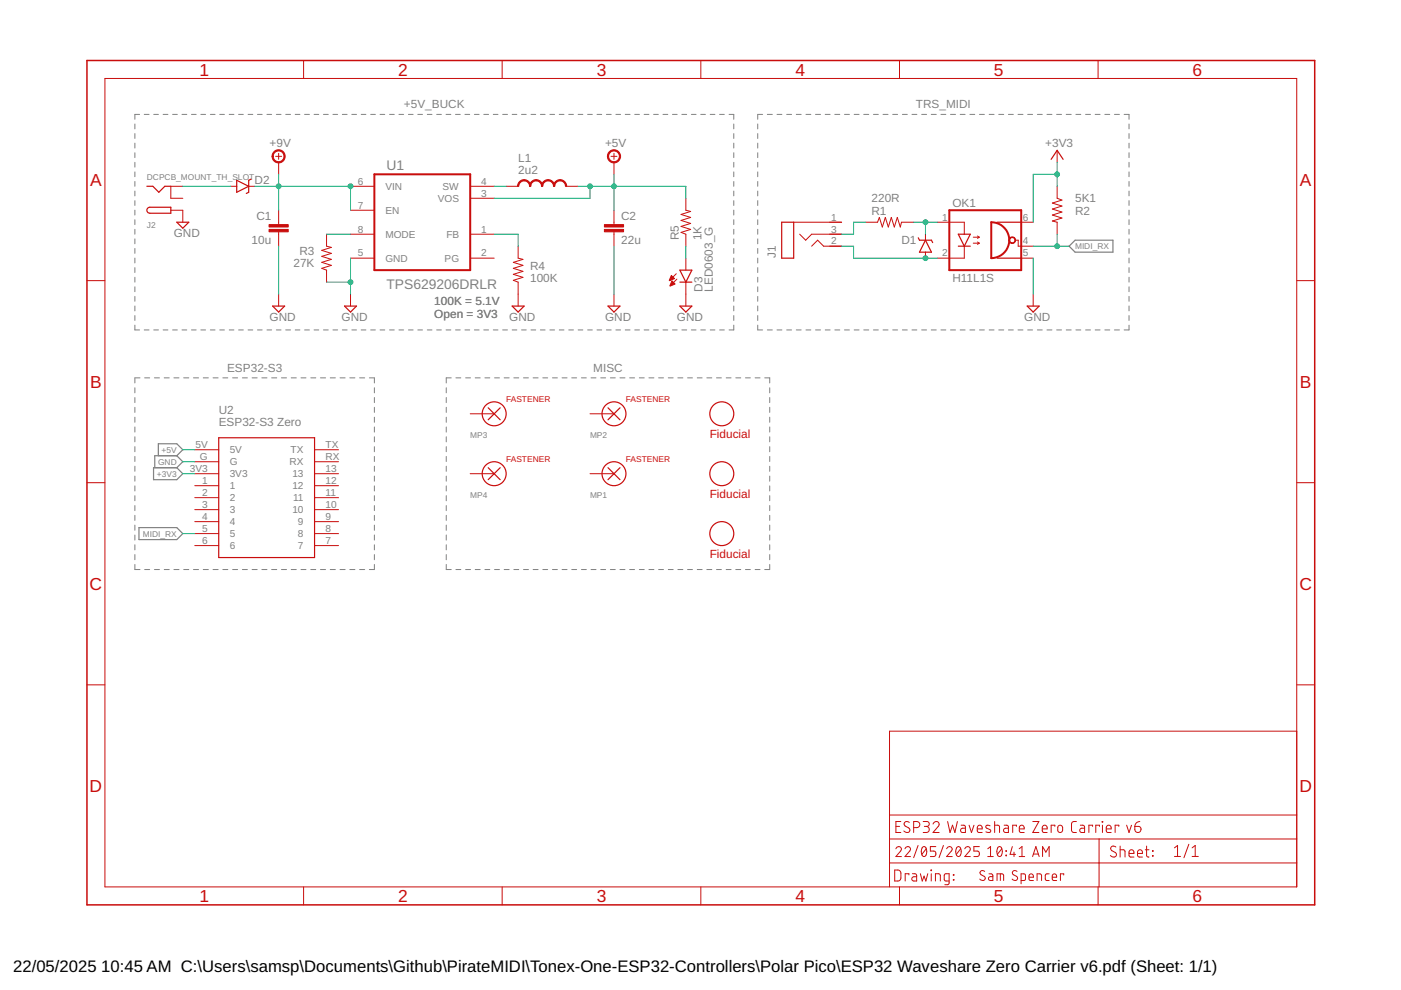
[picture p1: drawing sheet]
<svg xmlns="http://www.w3.org/2000/svg" width="297mm" height="210mm" viewBox="0 0 297 210" stroke-linecap="round" stroke-linejoin="round" font-family="sans-serif">
<g fill="none" stroke="#808080" stroke-width=".21">
<path d="M28.6 26.3v1M28.6 28.3v1.1M28.6 30.4v1M28.6 32.4v1M28.6 34.4v1M28.6 36.4v1.1M28.6 38.5v1M29.6 24.3h-1v1M30.6 24.3h1M32.6 24.3h1M34.6 24.3h1M36.6 24.3h1"/>
<path d="M38.6 24.3h1M40.6 24.3h1M42.6 24.3h1M44.6 24.3h1M46.6 24.3h1M48.6 24.3h1M50.6 24.3h1M52.6 24.3h1M54.6 24.3h1M56.6 24.3h1M58.6 24.3h1M60.6 24.3h1"/>
<path d="M62.6 24.3h1M64.6 24.3h1M66.6 24.3h1M68.6 24.3h1M70.6 24.3h1M72.6 24.3h1M74.6 24.3h1M76.6 24.3h1M78.6 24.3h1M80.6 24.3h1M82.6 24.3h1M84.6 24.3h1"/>
<path d="M86.6 24.3h1M88.6 24.3h1M90.6 24.3h1M92.6 24.3h1M94.6 24.3h1M96.6 24.3h1M98.6 24.3h1M100.6 24.3h1M102.6 24.3h1M104.6 24.3h1M106.6 24.3h1M108.6 24.3h1"/>
<path d="M110.6 24.3h1M112.6 24.3h1M114.6 24.3h1M116.6 24.3h1M118.6 24.3h1M120.6 24.3h1M122.6 24.3h1M124.6 24.3h1M126.6 24.3h1M128.6 24.3h1M130.6 24.3h1M132.6 24.3h1"/>
<path d="M134.6 24.3h1M136.6 24.3h1M138.6 24.3h1M140.6 24.3h1M142.6 24.3h1M144.6 24.3h1M146.6 24.3h1M148.6 24.3h1M150.6 24.3h1M152.6 24.3h1M154.6 24.3h1v1M155.6 26.3v1"/>
<path d="M155.6 28.3v1.1M155.6 30.4v1M155.6 32.4v1M155.6 34.4v1M155.6 36.4v1.1M155.6 38.5v1M160.7 26.3v1M160.7 28.3v1.1M160.7 30.4v1M160.7 32.4v1M160.7 34.4v1M160.7 36.4v1.1"/>
<path d="M160.7 38.5v1M161.7 24.3h-1v1M162.7 24.3h1M164.7 24.3h1.1M166.8 24.3h1M168.8 24.3h1.1M170.9 24.3h1M172.9 24.3h1.1M175 24.3h1M177 24.3h1.1M179 24.3h1.1M181.1 24.3h1"/>
<path d="M183.1 24.3h1.1M185.2 24.3h1M187.2 24.3h1.1M189.3 24.3h1M191.3 24.3h1.1M193.4 24.3h1M195.4 24.3h1M197.4 24.3h1.1M199.5 24.3h1M201.5 24.3h1.1M203.6 24.3h1M205.6 24.3h1.1"/>
<path d="M207.7 24.3h1M209.7 24.3h1.1M211.8 24.3h1M213.8 24.3h1M215.8 24.3h1.1M217.9 24.3h1M219.9 24.3h1.1M222 24.3h1M224 24.3h1.1M226.1 24.3h1M228.1 24.3h1.1M230.2 24.3h1"/>
<path d="M232.2 24.3h1M234.3 24.3h1M236.3 24.3h1M238.3 24.3h1.1v1M239.4 26.3v1M239.4 28.3v1.1M239.4 30.4v1M239.4 32.4v1M239.4 34.4v1M239.4 36.4v1.1M239.4 38.5v1M28.6 40.5v1"/>
<path d="M28.6 42.5v1.1M28.6 44.6v1M28.6 46.6v1M28.6 48.6v1.1M28.6 50.7v1M28.6 52.7v1M28.6 54.7v1.1M28.6 56.7v1.1M28.6 58.8v1M155.6 40.5v1M155.6 42.5v1.1M155.6 44.6v1"/>
<path d="M155.6 46.6v1M155.6 48.6v1.1M155.6 50.7v1M155.6 52.7v1M155.6 54.7v1.1M155.6 56.7v1.1M155.6 58.8v1M160.7 40.5v1M160.7 42.5v1.1M160.7 44.6v1M160.7 46.6v1M160.7 48.6v1.1"/>
<path d="M160.7 50.7v1M160.7 52.7v1M160.7 54.7v1.1M160.7 56.7v1.1M160.7 58.8v1M239.4 40.5v1M239.4 42.5v1.1M239.4 44.6v1M239.4 46.6v1M239.4 48.6v1.1M239.4 50.7v1M239.4 52.7v1"/>
<path d="M239.4 54.7v1.1M239.4 56.7v1.1M239.4 58.8v1M28.6 60.8v1M28.6 62.8v1.1M28.6 64.9v1M28.6 66.9v1M28.6 68.9v1.1h1M30.6 70h1M32.6 70h1M34.6 70h1M36.6 70h1"/>
<path d="M38.6 70h1M40.6 70h1M42.6 70h1M44.6 70h1M46.6 70h1M48.6 70h1M50.6 70h1M52.6 70h1M54.6 70h1M56.6 70h1M58.6 70h1M60.6 70h1"/>
<path d="M62.6 70h1M64.6 70h1M66.6 70h1M68.6 70h1M70.6 70h1M72.6 70h1M74.6 70h1M76.6 70h1M78.6 70h1M80.6 70h1M82.6 70h1M84.6 70h1"/>
<path d="M86.6 70h1M88.6 70h1M90.6 70h1M92.6 70h1M94.6 70h1M96.6 70h1M98.6 70h1M100.6 70h1M102.6 70h1M104.6 70h1M106.6 70h1M108.6 70h1"/>
<path d="M110.6 70h1M112.6 70h1M114.6 70h1M116.6 70h1M118.6 70h1M120.6 70h1M122.6 70h1M124.6 70h1M126.6 70h1M128.6 70h1M130.6 70h1M132.6 70h1"/>
<path d="M134.6 70h1M136.6 70h1M138.6 70h1M140.6 70h1M142.6 70h1M144.6 70h1M146.6 70h1M148.6 70h1M150.6 70h1M152.6 70h1M155.6 60.8v1M155.6 62.8v1.1"/>
<path d="M155.6 64.9v1M155.6 66.9v1M155.6 68.9v1.1h-1M160.7 68.9v1.1h1M160.7 60.8v1M160.7 62.8v1.1M160.7 64.9v1M160.7 66.9v1M162.7 70h1M164.7 70h1.1M166.8 70h1M168.8 70h1.1"/>
<path d="M170.9 70h1M172.9 70h1.1M175 70h1M177 70h1.1M179 70h1.1M181.1 70h1M183.1 70h1.1M185.2 70h1M187.2 70h1.1M189.3 70h1M191.3 70h1.1M193.4 70h1"/>
<path d="M195.4 70h1M197.4 70h1.1M199.5 70h1M201.5 70h1.1M203.6 70h1M205.6 70h1.1M207.7 70h1M209.7 70h1.1M211.8 70h1M213.8 70h1M215.8 70h1.1M217.9 70h1"/>
<path d="M219.9 70h1.1M222 70h1M224 70h1.1M226.1 70h1M228.1 70h1.1M230.2 70h1M232.2 70h1M234.3 70h1M236.3 70h1M239.4 68.9v1.1h-1.1M239.4 60.8v1M239.4 62.8v1.1"/>
<path d="M239.4 64.9v1M239.4 66.9v1M28.6 82.2v1.1M28.6 84.3v1.1M28.6 86.4v1M28.6 88.5v1M28.6 90.5v1.1M28.6 92.6v1.1M28.6 94.7v1.1M28.6 96.8v1.1M28.6 98.8v1.1M29.7 80.1h-1.1v1.1"/>
<path d="M30.7 80.1h1M32.7 80.1h1.1M34.8 80.1h1.1M36.9 80.1h1.1M38.9 80.1h1.1M41 80.1h1.1M43.1 80.1h1.1M45.2 80.1h1M47.2 80.1h1.1M49.3 80.1h1.1M51.4 80.1h1.1M53.4 80.1h1.1"/>
<path d="M55.5 80.1h1.1M57.6 80.1h1.1M59.7 80.1h1M61.7 80.1h1.1M63.8 80.1h1.1M65.9 80.1h1.1M67.9 80.1h1.1M70 80.1h1.1M72.1 80.1h1.1M74.2 80.1h1M76.2 80.1h1.1M78.3 80.1h1.1v1.1"/>
<path d="M79.4 82.2v1.1M79.4 84.3v1.1M79.4 86.4v1M79.4 88.5v1M79.4 90.5v1.1M79.4 92.6v1.1M79.4 94.7v1.1M79.4 96.8v1.1M79.4 98.8v1.1M94.6 82.2v1.1M94.6 84.3v1.1M94.6 86.4v1"/>
<path d="M94.6 88.5v1M94.6 90.5v1.1M94.6 92.6v1.1M94.6 94.7v1.1M94.6 96.8v1.1M94.6 98.8v1.1M95.7 80.1h-1.1v1.1M96.7 80.1h1M98.7 80.1h1.1M100.8 80.1h1M102.8 80.1h1M104.9 80.1h1"/>
<path d="M106.9 80.1h1M108.9 80.1h1.1M111 80.1h1M113 80.1h1.1M115.1 80.1h1M117.1 80.1h1.1M119.2 80.1h1M121.2 80.1h1.1M123.3 80.1h1M125.3 80.1h1.1M127.4 80.1h1M129.4 80.1h1.1"/>
<path d="M131.4 80.1h1.1M133.5 80.1h1M135.6 80.1h1M137.6 80.1h1M139.6 80.1h1.1M141.7 80.1h1M143.7 80.1h1.1M145.8 80.1h1M147.8 80.1h1.1M149.9 80.1h1M151.9 80.1h1.1M154 80.1h1"/>
<path d="M156 80.1h1.1M158.1 80.1h1M160.1 80.1h1M162.1 80.1h1.1v1.1M163.2 82.2v1.1M163.2 84.3v1.1M163.2 86.4v1M163.2 88.5v1M163.2 90.5v1.1M163.2 92.6v1.1M163.2 94.7v1.1M163.2 96.8v1.1"/>
<path d="M163.2 98.8v1.1M28.6 100.9v1.1M28.6 103v1.1M28.6 105.1v1.1M28.6 107.2v1.1M28.6 109.3v1M28.6 111.3v1.1M28.6 113.4v1.1M28.6 115.5v1.1M28.6 117.6v1.1M28.6 119.7v1.1h1.1M79.4 100.9v1.1"/>
<path d="M79.4 103v1.1M79.4 105.1v1.1M79.4 107.2v1.1M79.4 109.3v1M79.4 111.3v1.1M79.4 113.4v1.1M79.4 115.5v1.1M79.4 117.6v1.1M79.4 119.7v1.1h-1.1M94.6 119.7v1.1h1.1M94.6 100.9v1.1M94.6 103v1.1"/>
<path d="M94.6 105.1v1.1M94.6 107.2v1.1M94.6 109.3v1M94.6 111.3v1.1M94.6 113.4v1.1M94.6 115.5v1.1M94.6 117.6v1.1M163.2 119.7v1.1h-1.1M163.2 100.9v1.1M163.2 103v1.1M163.2 105.1v1.1M163.2 107.2v1.1"/>
<path d="M163.2 109.3v1M163.2 111.3v1.1M163.2 113.4v1.1M163.2 115.5v1.1M163.2 117.6v1.1M30.7 120.8h1M32.7 120.8h1.1M34.8 120.8h1.1M36.9 120.8h1.1M38.9 120.8h1.1M41 120.8h1.1M43.1 120.8h1.1"/>
<path d="M45.2 120.8h1M47.2 120.8h1.1M49.3 120.8h1.1M51.4 120.8h1.1M53.4 120.8h1.1M55.5 120.8h1.1M57.6 120.8h1.1M59.7 120.8h1M61.7 120.8h1.1M63.8 120.8h1.1M65.9 120.8h1.1M67.9 120.8h1.1"/>
<path d="M70 120.8h1.1M72.1 120.8h1.1M74.2 120.8h1M76.2 120.8h1.1M96.7 120.8h1M98.7 120.8h1.1M100.8 120.8h1M102.8 120.8h1M104.9 120.8h1M106.9 120.8h1M108.9 120.8h1.1M111 120.8h1"/>
<path d="M113 120.8h1.1M115.1 120.8h1M117.1 120.8h1.1M119.2 120.8h1M121.2 120.8h1.1M123.3 120.8h1M125.3 120.8h1.1M127.4 120.8h1M129.4 120.8h1.1M131.4 120.8h1.1M133.5 120.8h1M135.6 120.8h1"/>
<path d="M137.6 120.8h1M139.6 120.8h1.1M141.7 120.8h1M143.7 120.8h1.1M145.8 120.8h1M147.8 120.8h1.1M149.9 120.8h1M151.9 120.8h1.1M154 120.8h1M156 120.8h1.1M158.1 120.8h1M160.1 120.8h1"/>
</g>
<path d="M226.7 52.2l1.2-1.3h8.1v2.6h-8.1zM32.6 99.2h4.9l1.3 1.2-1.3 1.3h-4.9zM33.6 96.6v-2.5h3.9l1.3 1.3-1.3 1.2M37.5 96.6l1.3 1.3-1.3 1.3M37.5 96.6h-4.7v2.6M29.5 111.9h8l1.3 1.2-1.3 1.3h-8z" fill="none" stroke="#808080" stroke-width=".25"/>
<g fill="none" stroke="#c90d0c" stroke-width=".21">
<path d="M22.2 16.6h252.7v171.4h-252.7zM64.4 12.8v3.8M106.5 12.8v3.8M148.6 12.8v3.8M190.7 12.8v3.8M232.8 12.8v3.8M38.8 39.5h-2.6v2.5h2.6M48.9 39.5h1.3M52.7 39.5h1.3M58.4 33.1h1.3M59.1 32.5v1.3M59.1 34.4v2.6"/>
<path d="M74.3 39.5h5.1M99.7 39.5h5.1M107.3 39.5h2.6M120 39.5h2.6M129.5 33.1h1.3M130.2 32.5v1.3M130.2 34.4v2.6M224.1 39.5v2.5l1 .4-2 .7 2 .6-2 .6 2 .7-2 .6 2 .6-2 .7 1 .2v2.6M224.1 31.9v2.5M18.4 59.5h3.8M36.2 44.6h2.6v2.5M59.1 44.6v3"/>
<path d="M59.1 49.1v3.1M69.2 49.7v2.5l1.1 .3-2.1 .6 2.1 .6-2.1 .7 2.1 .6-2.1 .6 2.1 .7-2.1 .6 1 .4v2.5M74.3 49.7h5.1M74.3 54.7h5.1M74.3 44.6h5.1M99.7 49.7h5.1M99.7 54.7h5.1M99.7 42h5.1M109.9 52.2v2.5l1 .3-2.1 .6 2.1 .7-2.1 .6 2.1 .6-2.1 .7 2.1 .6-2.1 .6 1.1 .4v5.1M130.2 44.6v3M130.2 49.1v3.1M143.4 58l-1.4 1.4"/>
<path d="M143.5 59.2l-1.4 1.4M145.4 42v2.6l1 .2-2 .7 2 .6-2 .6 2 .7-2 .6 2 .6-2 .7 1 .4v2.5M145.4 54.7v2.6M145.4 59.8v5.1M168.3 47.1h10.1M169.5 49.7l1.3 1.2 1.3-1.2h6.3M172.1 52.2l1.3-1.3 1.2 1.3h3.8M183.5 47.1h2.6l.3-1 .7 2 .6-2 .6 2 .7-2 .6 2 .6-2 .7 2 .2-1h2.6M196.2 49.7v1.2M196.2 53.5v1.2M198.7 47.1h5.7v2.6M204.4 52.2v2.5h-5.7"/>
<path d="M206.4 50.3h1.2M206.4 51.6h1.2M207.2 50l.4 .3M207.2 51.3l.4 .3M207.6 50.3l-.4 .2M207.6 51.6l-.4 .2M215.2 50.9h.7v1.3h3.2M216.5 47.1h2.6M216.5 54.7h2.6M274.9 59.5h3.8M59.1 62.4v2.5M74.3 62.4v2.5"/>
<path d="M130.2 62.4v2.5M219.1 62.4v2.5M41.3 95.4h5.1M41.3 97.9h5.1M66.7 95.4h5.1M66.7 97.9h5.1M99.7 87.7h5.1M125.1 87.7h5.1M18.4 102.3h3.8M41.3 100.4h5.1M41.3 103h5.1M41.3 105.5h5.1"/>
<path d="M41.3 108.1h5.1M41.3 110.6h5.1M41.3 113.1h5.1M41.3 115.7h5.1M66.7 100.4h5.1M66.7 103h5.1M66.7 105.5h5.1M66.7 108.1h5.1M66.7 110.6h5.1M66.7 113.1h5.1M66.7 115.7h5.1M99.7 100.4h5.1"/>
<path d="M125.1 100.4h5.1M274.9 102.3h3.8M18.4 145.2h3.8M274.9 155h-86.3v33M274.9 145.2h3.8M188.6 177.9h86.3M188.6 172.8h86.3M189.9 180a.58 .58 0 0 1 .9-.5 .58 .58 0 0 1 .1 .9l-1 1.2h1.2M189.9 175.2h.8M191 174.2h-1.1v2.3h1.1M191.9 180a.58 .58 0 0 1 .8-.5 .58 .58 0 0 1 .2 .9l-1 1.2h1.1M192.8 174.4a.58 .58 0 0 0-.9-.1 .58 .58 0 0 0 0 .9l.8 .3a.58 .58 0 0 1 0 .9 .58 .58 0 0 1-.8 0l-.3-.2"/>
<path d="M193.7 175.5h.7a.65 .65 0 0 0 .6-.7 .65 .65 0 0 0-.6-.6h-.7v2.3M194.6 179.3l-.9 2.5M195.6 179.6l.1-.1a.86 .86 0 0 1 .8 1.3 .6 .6 0 0 1-.6 .8 .6 .6 0 0 1-.6-.8v-.5zM195.7 174.2h.8a.52 .52 0 0 1 .5 .5 .52 .52 0 0 1-.5 .5h-.5M196.4 175.2a.65 .65 0 0 1 .6 .7 .65 .65 0 0 1-.6 .6h-.7M196.4 180l-.9 1.1M197.8 174.7a.64 .64 0 0 1 .9-.5 .64 .64 0 0 1 .2 1l-1.1 1.3h1.3M198.4 179.5h-1.1v.9h.7a.59 .59 0 0 1 .4 .6 .59 .59 0 0 1-.4 .6h-.7M200 179.3l-.9 2.5M200.7 180a.58 .58 0 0 1 .8-.5 .58 .58 0 0 1 .2 .9l-1 1.2h1.2M200.9 174.2l.5 2.3 .6-1.5 .5 1.5 .5-2.3M202.9 179.6l.2-.1a.88 .88 0 0 1 .7 1.3 .61 .61 0 0 1-.6 .8 .61 .61 0 0 1-.6-.8v-.5z"/>
<path d="M203.7 180l-.9 1.1M203.8 175h.6l.3 .2v1.3h-.6a.46 .46 0 0 1-.5-.4 .46 .46 0 0 1 .5-.5h.6M204.6 180a.58 .58 0 0 1 .8-.5 .58 .58 0 0 1 .1 .9l-.9 1.2h1.1M205.5 175l.5 1.5 .5-1.5M207.2 175.7h1a.55 .55 0 0 0-.3-.7 .55 .55 0 0 0-.7 .5l.1 .9 .9 .1M207.6 179.5h-1.1v.9h.7a.59 .59 0 0 1 .5 .6 .59 .59 0 0 1-.5 .6h-.7M209.4 180l.6-.5v2.1M209.9 175.1l-.7-.1-.2 .4 1 .6v.4l-.3 .1-.7-.1M210.9 175l.9 .1 .1 1.4M210.9 174.2v2.3M211.6 179.6l.2-.1a.86 .86 0 0 1 .7 1.3l-.1 .3a.5 .5 0 0 1-.5 .5 .5 .5 0 0 1-.5-.5v-.8zM212.4 180l-.9 1.1"/>
<path d="M212.9 175h.7l.2 .2v1.3h-.6a.46 .46 0 0 1-.4-.4 .46 .46 0 0 1 .4-.5h.6M214.6 179.5l-.4 1.6h1.1M215.5 175.2v-.2h-.8v1.5M216.1 180l.6-.5v2.1M216.1 175.7h1a.55 .55 0 0 0-.3-.7 .55 .55 0 0 0-.7 .5l.1 .9 .9 .1M219 174.2h1.3l-1.3 2.3h1.3M221 175.7h1a.55 .55 0 0 0-.3-.7 .55 .55 0 0 0-.7 .5l.1 .9 .9 .1M223.6 175.2v-.2h-.7v1.5M224.4 175.2l.3-.2 .5 .2 .1 .8a.52 .52 0 0 1-.5 .5 .52 .52 0 0 1-.5-.5zM228.2 174.2h-.7l-.3 .5 .1 1.6 .2 .2h.7M229 175h.7l.3 .3v1.2h-.6a.46 .46 0 0 1-.5-.4 .46 .46 0 0 1 .5-.5h.6M231.6 175.2v-.2h-.7v1.5"/>
<path d="M233 177.9v10.1M233.1 175.2v-.2h-.8v1.5M233.7 174.2l.1 .1zM233.7 175v1.5M234.5 175.7h1.1a.55 .55 0 0 0-.4-.7 .55 .55 0 0 0-.7 .5l.2 .9 .9 .1M236.6 179.6a.58 .58 0 0 0-.9-.1 .58 .58 0 0 0 0 .9l.8 .3a.58 .58 0 0 1 0 .9 .58 .58 0 0 1-.9 0l-.2-.2M237.2 175.2v-.2h-.8v1.5M237.5 179.4v2.3M238.9 175l.5 1.5 .5-1.5M240.6 175.2h.8a.66 .66 0 0 1 .5 .7 .66 .66 0 0 1-.7 .6 .66 .66 0 0 1-.6-.6zM241.7 174.2l-.8 .3-.3 .7M243.1 179.4v2.1l.5 .2"/>
<path d="M249 179.8l.7-.5v2.3M252.1 179l-1.1 2.9M252.8 179.8l.6-.5v2.3M64.4 188v3.9M106.5 188v3.9M148.6 188v3.9M188.6 183h86.3M189.7 184.5h.9l.4 .4v1.3l-.1 .3-.3 .3h-.9zM190.7 188v3.9M192.7 185.5v-.2h-.8v1.5M193.4 185.3h.7l.3 .3v1.2h-.6a.46 .46 0 0 1-.5-.5 .46 .46 0 0 1 .5-.4h.6M195.1 185.3l.4 1.5 .4-1 .4 1 .4-1.5"/>
<path d="M197.4 184.5l.1 .1zM197.4 185.3v1.5M198.3 186.8v-1.5l.9 .1 .2 1.4M201.2 186.8h-.8l-.2-.2v-1.1l.2-.2h.8v1.9l-.2 .4h-.7M202.1 185.4l.1 .2zM202.1 186.5l.1 .1zM208.8 184.8a.52 .52 0 0 0-.8-.1 .52 .52 0 0 0 0 .8l.7 .3a.54 .54 0 0 1 0 .8 .54 .54 0 0 1-.8 0l-.2-.2M209.4 181.6h1.2M209.7 185.3h.6l.2 .2v1.2h-.5a.41 .41 0 0 1-.4-.4 .41 .41 0 0 1 .4-.4h.5M211.4 186.7v-1.4l1.3 .1 .1 1.3M212.1 185.3v1.4M213.3 180.4l.1 .1z"/>
<path d="M213.3 181.3l.1 .1zM215 180.7v.9M215.6 184.8a.52 .52 0 0 0-.8-.1 .52 .52 0 0 0 .1 .8l.6 .3a.54 .54 0 0 1 .1 .8 .54 .54 0 0 1-.8 0l-.2-.2M216.1 181.6h1.2M216.5 186.7l.8-.1v-1.2l-.8-.1v2.1M218.2 186h.9a.49 .49 0 0 0-.3-.7 .49 .49 0 0 0-.6 .5v.8l.9 .1M218.9 181.6l.7-2.1 .7 2.1M219.1 181.1h1.1M219.9 186.7v-1.4l.8 .1 .1 1.3M221 181.6v-2.1l.7 1.2 .7-1.2v2.1M222.4 185.3h-.6l-.2 .3v.9l.2 .2h.6M223.1 186h.9a.49 .49 0 0 0-.3-.7 .49 .49 0 0 0-.6 .5l.1 .8 .8 .1"/>
<path d="M225.5 185.5v-.2h-.7v1.4M232.8 188v3.9M237.5 180.2l.9 .1 .1 1.4M239.4 181h1a.55 .55 0 0 0-.3-.8 .55 .55 0 0 0-.7 .5l.1 .9 .9 .1M241.2 181h1a.55 .55 0 0 0-.3-.8 .55 .55 0 0 0-.7 .5l.1 .9 .9 .1M242.8 180.2h.8M244.3 180.4l.2 .1zM244.3 181.4l.2 .1zM249 181.6h1.3M252.8 181.6h1.3"/>
</g>
<g fill="none" stroke="#c90d0c" stroke-width=".25">
<path d="M31.1 39.5h1.3l1.3 1.3 1.2-1.3h1.3M50.2 38.2l2.5 1.3-2.5 1.3zM53.2 38l-.5 .2v2.6l-.5 .2M222.9 33.8l1.2-1.9 1.3 1.9M31.3 44.2l.5-.3h4.4v1.3h-4.4l-.4-.1-.2-.3zM37.5 47.1h2.5l-1.2 1.3zM144.1 57.3h2.6l-1.3 2.5zM144.1 59.8h2.6M165.7 47.1h2.6v7.6h-2.6zM194.7 50.4l.2 .5h2.6l.2 .5M196.2 50.9l1.3 2.6h-2.6zM203.2 49.7h2.5l-1.3 2.5z"/>
<path d="M203.2 52.2h2.5M211.4 54.7h5.1M211.4 47.1h5.1M57.8 64.9h2.5l-1.2 1.3zM73 64.9h2.6l-1.3 1.3zM108.6 64.9h2.5l-1.2 1.3zM128.9 64.9h2.5l-1.2 1.3zM144.1 64.9h2.6l-1.3 1.3zM217.8 64.9h2.5l-1.2 1.3zM46.4 92.8h20.3v25.4h-20.3zM103.5 86.5l2.5 2.5M103.5 99.2l2.5 2.5"/>
<path d="M106 86.5l-2.5 2.5M106 99.2l-2.5 2.5M128.9 86.5l2.5 2.5M128.9 99.2l2.5 2.5M131.4 86.5l-2.5 2.5M131.4 99.2l-2.5 2.5"/>
<circle cx="104.8" cy="87.7" r="2.54"/>
<circle cx="130.2" cy="87.7" r="2.54"/>
<circle cx="153" cy="87.7" r="2.54"/>
<circle cx="104.8" cy="100.4" r="2.54"/>
<circle cx="130.2" cy="100.4" r="2.54"/>
<circle cx="153" cy="100.4" r="2.54"/>
<circle cx="153" cy="113.1" r="2.54"/>
</g>
<path d="M79.4 37h20.3v20.3h-20.3zM201.3 44.6h15.2v12.7h-15.2zM210.2 47.1a3.8 3.8 0 0 1 3.8 3.8 3.8 3.8 0 0 1-3.8 3.8z" fill="none" stroke="#c90d0c" stroke-width=".42"/>
<g fill="#c90d0c" stroke="#c90d0c" stroke-width=".21">
<path d="M214.1 50.5a.71 .71 0 0 1 1.1 0 .71 .71 0 0 1-.4 1.1 .71 .71 0 0 1-.9-.7h.2a.55 .55 0 0 1 .7-.5 .55 .55 0 0 1 .2 .9 .55 .55 0 0 1-.9-.2l-.2-.2z" fill-rule="evenodd"/>
<path d="M110.1 38.5l.6-.3 .4-.1v.3l-.7 .2-.3 .4-.1 .5h-.3z" fill-rule="evenodd"/>
<path d="M111.1 38.1a1.37 1.37 0 0 1 1.4 1.4h-.2l-.3-.7-.4-.3-.5-.1z" fill-rule="evenodd"/>
<path d="M112.7 38.5l.5-.3 .5-.1v.3l-.7 .2-.4 .4-.1 .5h-.2z" fill-rule="evenodd"/>
<path d="M113.7 38.1a1.37 1.37 0 0 1 1.4 1.4h-.3l-.2-.7-.4-.3-.5-.1z" fill-rule="evenodd"/>
<path d="M115.2 38.5l.5-.3 .5-.1v.3l-.7 .2-.3 .4-.1 .5h-.3z" fill-rule="evenodd"/>
<path d="M116.2 38.1a1.37 1.37 0 0 1 1.4 1.4h-.3l-.2-.7-.4-.3-.5-.1z" fill-rule="evenodd"/>
<path d="M117.8 38.5l.5-.3 .4-.1v.3l-.7 .2-.3 .4-.1 .5h-.3l.1-.5z" fill-rule="evenodd"/>
<path d="M118.7 38.1a1.37 1.37 0 0 1 1.4 1.4h-.2l-.3-.7-.3-.3-.6-.1z" fill-rule="evenodd"/>
<path d="M129.2 32.2a1.39 1.39 0 0 1 2.2 .2 1.39 1.39 0 0 1-.9 2.1 1.39 1.39 0 0 1-1.7-1.4h.2a1.15 1.15 0 0 1 1.6-1 1.15 1.15 0 0 1 .3 1.9 1.15 1.15 0 0 1-1.8-.6l-.1-.3h-.2z" fill-rule="evenodd"/>
<path d="M58.1 32.2a1.39 1.39 0 0 1 2.2 .2 1.39 1.39 0 0 1-.9 2.1 1.39 1.39 0 0 1-1.7-1.4h.2a1.14 1.14 0 0 1 1.7-.9 1.14 1.14 0 0 1 .2 1.9 1.14 1.14 0 0 1-1.8-.7l-.1-.3h-.2z" fill-rule="evenodd"/>
<path d="M142.3 58.4l.7 .7-1 .4z" fill-rule="evenodd"/>
<path d="M142.5 59.5l.6 .7-1 .5z" fill-rule="evenodd"/>
</g>
<g fill="#c90d0c" stroke="#c90d0c" stroke-width=".21">
<path d="M57 47.6h4.1v.5h-4.1z"/>
<path d="M57 48.6h4.1v.5h-4.1z"/>
<path d="M128.1 47.6h4.1v.5h-4.1z"/>
<path d="M128.1 48.6h4.1v.5h-4.1z"/>
</g>
<path d="M18.4 12.8h260.3v179.1h-260.3z" fill="none" stroke="#c90d0c" stroke-width=".32"/>
<g fill="none" stroke="#0dab76" stroke-width=".21">
<path d="M38.8 39.5h10.1M54 39.5h20.3v5.1M59.1 37v7.6M104.8 39.5h2.5M122.6 39.5h22.8v2.5M125.1 39.5v2.5h-20.3M130.2 37v7.6M224.1 34.4v5.1M224.1 37h-5v10.1M59.1 52.2v10.2M69.2 49.7h5.1M69.2 59.8h5.1"/>
<path d="M74.3 54.7v7.7M104.8 49.7h5.1v2.5M130.2 52.2v10.2M145.4 52.2v2.5M178.4 52.2h2.6v2.5h17.7M183.5 47.1h-2.5v2.6h-2.6M193.7 47.1h5M196.2 47.1v2.6M219.1 54.7v7.7M219.1 52.2h7.6M224.1 49.7v2.5M38.8 97.9h2.5"/>
<path d="M38.8 95.4h2.5M38.8 100.4h2.5M38.8 113.1h2.5"/>
</g>
<g fill="#0dab76" stroke="#0dab76" stroke-width=".21">
<circle cx="224.1" cy="37" r=".51"/>
<circle cx="196.2" cy="47.1" r=".51"/>
<circle cx="196.2" cy="54.7" r=".51"/>
<circle cx="224.1" cy="52.2" r=".51"/>
<circle cx="74.3" cy="59.8" r=".51"/>
<circle cx="59.1" cy="39.5" r=".51"/>
<circle cx="74.3" cy="39.5" r=".51"/>
<circle cx="130.2" cy="39.5" r=".51"/>
<circle cx="125.1" cy="39.5" r=".51"/>
</g>
<g font-size="3.7" fill="#c90d0c">
<text x="42.3" y="16">1</text>
<text x="84.4" y="16">2</text>
<text x="126.5" y="16">3</text>
<text x="168.6" y="16">4</text>
<text x="210.7" y="16">5</text>
<text x="252.9" y="16">6</text>
<text x="19.1" y="39.4">A</text>
<text x="275.6" y="39.4">A</text>
<text x="19.1" y="82.2">B</text>
<text x="275.6" y="82.2">B</text>
<text x="19" y="125.1">C</text>
<text x="275.5" y="125.1">C</text>
<text x="19" y="167.9">D</text>
<text x="275.5" y="167.9">D</text>
<text x="42.3" y="191.2">1</text>
<text x="84.4" y="191.2">2</text>
<text x="126.5" y="191.2">3</text>
<text x="168.6" y="191.2">4</text>
<text x="210.7" y="191.2">5</text>
<text x="252.9" y="191.2">6</text>
</g>
<g font-size="3.5">
<text x="2.8" y="206.1">22/05/2025</text>
<text x="21.5" y="206.1">10:45 AM C:\Users\samsp\Documents\Github\PirateMIDI\Tonex-One-ESP32-Controllers\Polar Pico\ESP32 Waveshare Zero Carrier v6.pdf (Sheet: 1/1)</text>
</g>
<g font-size="2.9" fill="#808080">
<text x="81.9" y="36">U1</text>
<text x="81.9" y="61.3">TPS629206DRLR</text>
</g>
<g font-size="2.5" fill="#808080">
<text x="85.6" y="23">+5V_BUCK</text>
<text x="194.2" y="23">TRS_MIDI</text>
<text x="57.2" y="31.2">+9V</text>
<text x="109.9" y="34.4">L1</text>
<text x="128.3" y="31.2">+5V</text>
<text x="221.6" y="31.1">+3V3</text>
<text x="54" y="39">D2</text>
<text x="109.9" y="37">2u2</text>
<text x="54.3" y="46.7">C1</text>
<text x="131.7" y="46.7">C2</text>
<text x="184.8" y="42.8">220R</text>
<text x="184.8" y="45.6">R1</text>
<text x="201.9" y="43.9">OK1</text>
<text x="227.9" y="42.8">5K1</text>
<text x="227.9" y="45.6">R2</text>
<text x="36.8" y="50.3">GND</text>
<text x="53.4" y="51.8">10u</text>
<text x="63.5" y="54">R3</text>
<text x="131.7" y="51.8">22u</text>
<text x="143.9" y="50.9" transform="rotate(-90 143.9 50.9)">R5</text>
<text x="148.7" y="50.9" transform="rotate(-90 148.7 50.9)">1K</text>
<text x="191.1" y="51.7">D1</text>
<text x="62.2" y="56.5">27K</text>
<text x="112.4" y="59.8">100K</text>
<text x="112.4" y="57.3">R4</text>
<text x="164.5" y="54.7" transform="rotate(-90 164.5 54.7)">J1</text>
<text x="201.9" y="59.8">H11L1S</text>
<text x="92.1" y="64.8">100K = 5.1V</text>
<text x="149" y="61.8" transform="rotate(-90 149 61.8)">D3</text>
<text x="151.1" y="61.8" transform="rotate(-90 151.1 61.8)">LED0603_G</text>
<text x="57.2" y="68.1">GND</text>
<text x="72.4" y="68.1">GND</text>
<text x="92.1" y="67.4">Open = 3V3</text>
<text x="108" y="68.1">GND</text>
<text x="128.3" y="68.1">GND</text>
<text x="143.5" y="68.1">GND</text>
<text x="217.2" y="68.1">GND</text>
<text x="48.1" y="78.9">ESP32-S3</text>
<text x="125.8" y="78.9">MISC</text>
<text x="46.4" y="87.7">U2</text>
<text x="46.4" y="90.3">ESP32-S3 Zero</text>
</g>
<g font-size="2.5" fill="#c90d0c">
<text x="150.5" y="92.8">Fiducial</text>
<text x="150.5" y="105.5">Fiducial</text>
<text x="150.5" y="118.2">Fiducial</text>
</g>
<g font-size="2.1" fill="#808080">
<text x="75.9" y="39.1">6</text>
<text x="81.7" y="40.3">VIN</text>
<text x="93.8" y="40.3">SW</text>
<text x="102" y="39.1">4</text>
<text x="102" y="41.7">3</text>
<text x="75.9" y="44.2">7</text>
<text x="81.7" y="45.3">EN</text>
<text x="92.9" y="42.8">VOS</text>
<text x="176.2" y="46.8">1</text>
<text x="199.7" y="46.8">1</text>
<text x="216.9" y="46.8">6</text>
<text x="75.9" y="49.3">8</text>
<text x="81.7" y="50.4">MODE</text>
<text x="94.6" y="50.4">FB</text>
<text x="102" y="49.3">1</text>
<text x="176.2" y="49.3">3</text>
<text x="176.2" y="51.8">2</text>
<text x="216.9" y="51.8">4</text>
<text x="75.9" y="54.4">5</text>
<text x="81.7" y="55.5">GND</text>
<text x="94.3" y="55.5">PG</text>
<text x="102" y="54.4">2</text>
<text x="199.7" y="54.4">2</text>
<text x="216.9" y="54.4">5</text>
<text x="41.4" y="95">5V</text>
<text x="69" y="95">TX</text>
<text x="40.2" y="100.1">3V3</text>
<text x="42.4" y="97.5">G</text>
<text x="48.7" y="96.1">5V</text>
<text x="48.7" y="98.7">G</text>
<text x="48.7" y="101.2">3V3</text>
<text x="61.4" y="98.7">RX</text>
<text x="61.6" y="96.1">TX</text>
<text x="62" y="101.2">13</text>
<text x="69" y="97.5">RX</text>
<text x="69" y="100.1">13</text>
<text x="42.8" y="102.6">1</text>
<text x="42.8" y="105.2">2</text>
<text x="42.8" y="107.7">3</text>
<text x="48.7" y="103.7">1</text>
<text x="48.7" y="106.3">2</text>
<text x="62" y="103.7">12</text>
<text x="62.1" y="106.3">11</text>
<text x="69" y="102.6">12</text>
<text x="69" y="105.2">11</text>
<text x="69" y="107.7">10</text>
<text x="42.8" y="110.2">4</text>
<text x="42.8" y="112.8">5</text>
<text x="48.7" y="108.8">3</text>
<text x="48.7" y="111.4">4</text>
<text x="48.7" y="113.9">5</text>
<text x="62" y="108.8">10</text>
<text x="63.2" y="111.4">9</text>
<text x="63.2" y="113.9">8</text>
<text x="69" y="110.2">9</text>
<text x="69" y="112.8">8</text>
<text x="42.8" y="115.3">6</text>
<text x="48.7" y="116.4">6</text>
<text x="63.2" y="116.4">7</text>
<text x="69" y="115.3">7</text>
</g>
<g font-size="1.8" fill="#808080">
<text x="31.1" y="38.2">DCPCB_MOUNT_TH_SLOT</text>
<text x="31.1" y="48.4">J2</text>
<text x="227.9" y="52.8">MIDI_RX</text>
<text x="34.3" y="96">+5V</text>
<text x="99.7" y="92.8">MP3</text>
<text x="125.1" y="92.8">MP2</text>
<text x="33.3" y="101.1">+3V3</text>
<text x="33.5" y="98.5">GND</text>
<text x="99.7" y="105.5">MP4</text>
<text x="125.1" y="105.5">MP1</text>
<text x="30.3" y="113.8">MIDI_RX</text>
</g>
<g font-size="1.8" fill="#c90d0c">
<text x="107.3" y="85.2">FASTENER</text>
<text x="132.7" y="85.2">FASTENER</text>
<text x="107.3" y="97.9">FASTENER</text>
<text x="132.7" y="97.9">FASTENER</text>
</g>
</svg>
